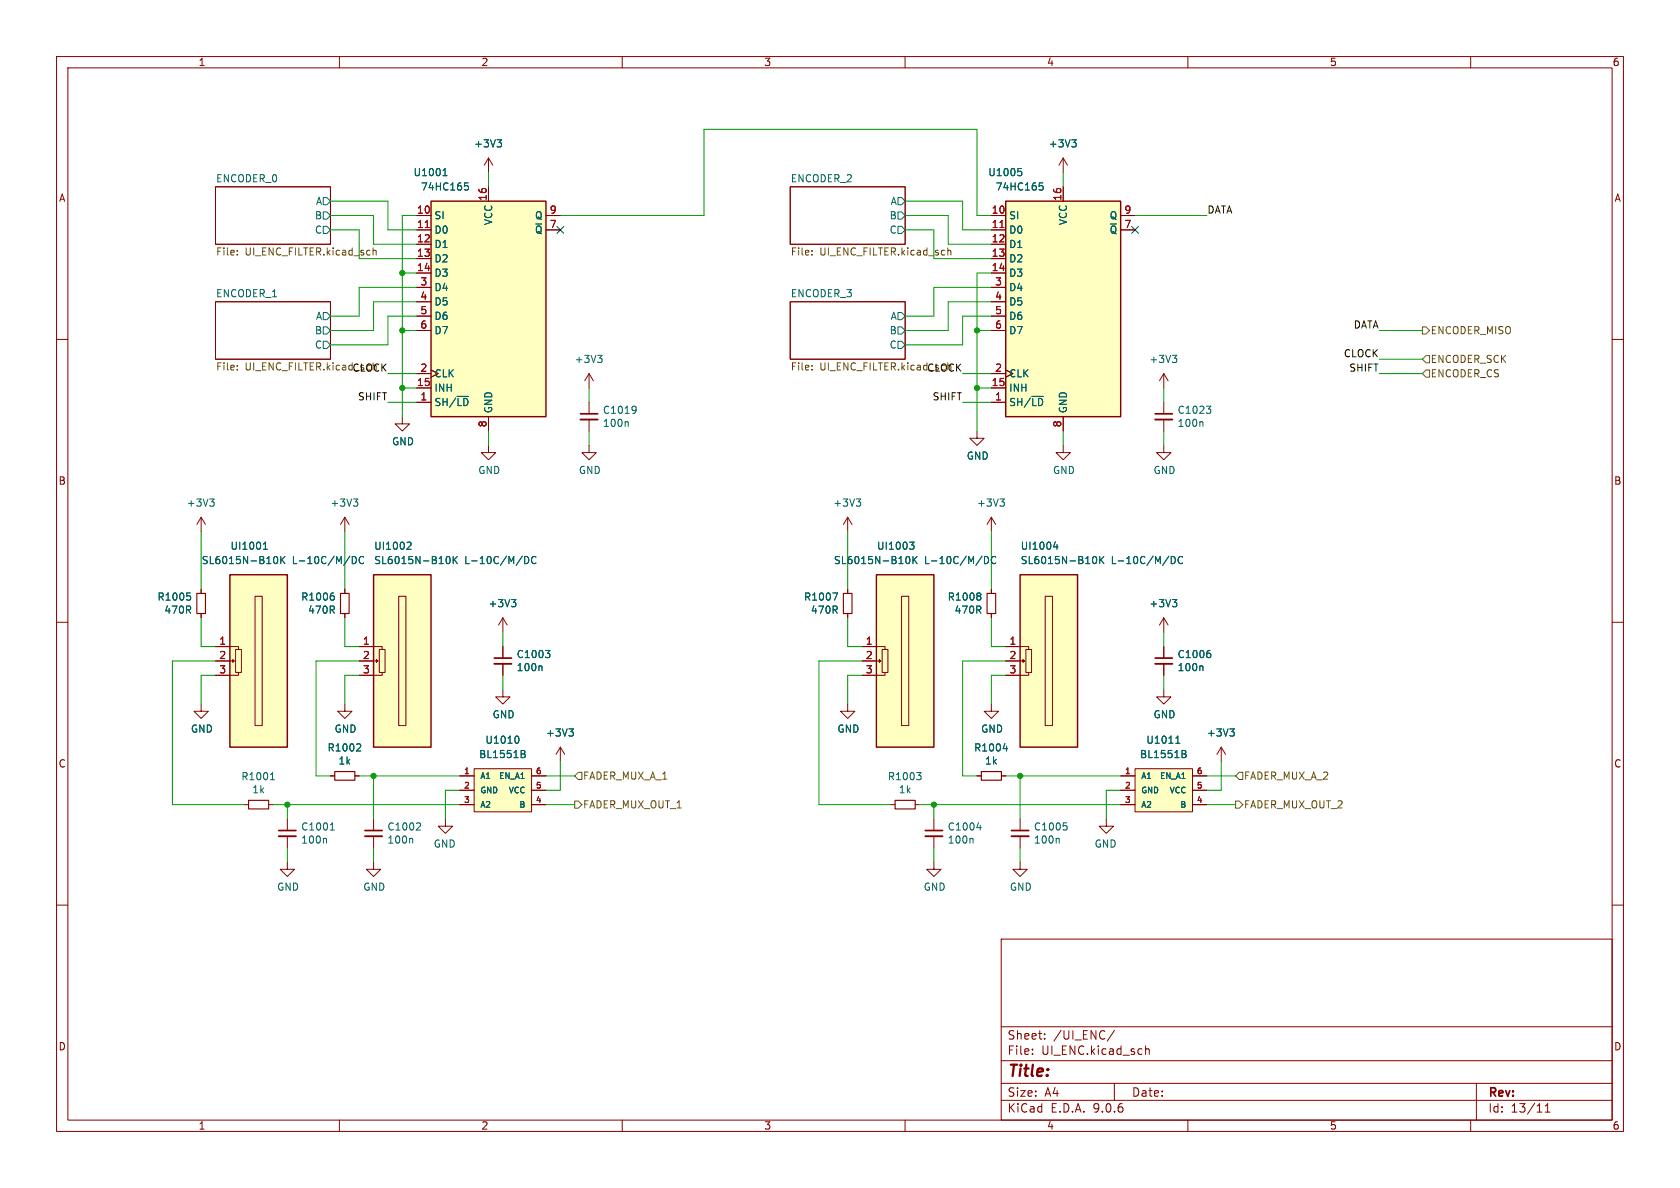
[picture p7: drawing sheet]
<svg xmlns="http://www.w3.org/2000/svg" width="297mm" height="210mm" viewBox="0 0 297 210" stroke-linecap="round" stroke-linejoin="round" font-family="sans-serif">
<g fill="none" stroke="#840000" stroke-width=".18">
<path d="M10 10h277v190h-277zM12 12h273v186h-273zM60 10v2M110 10v2M160 10v2M210 10v2M260 10v2M38.1 33h20.3v10.2h-20.3zM139.7 33h20.3v10.2h-20.3zM38.1 53.3h20.3v10.2h-20.3zM139.7 53.3h20.3v10.2h-20.3zM10 60h2"/>
<path d="M285 60h2M10 110h2M285 110h2M50.8 152.4v1.3h1.3l-1.3 1.2-1.3-1.2h1.3M66 144.8v2M66 147.8v2.1M10 160h2M177 166h108v32h-108zM285 160h2M60 198v2M110 198v2M160 198v2"/>
<path d="M177 194.5h108M177 191.5h108M177 187.5h108M177 181.5h108M182.5 186.3v.1M182.5 185.5v.1M184.7 183.6v.1M184.7 182.8v.1M197 191.5v3M197 182.1l-1.3 2M202.5 184.9v1.5M202.5 185.5l.2-.1 .4 .1 .1 .9"/>
<path d="M210 198v2M260 198v2M261 191.5v6.5M273.2 196.6h.8M273.2 195.5l.4-.4v1.5"/>
</g>
<g fill="none" stroke="#006464" stroke-width=".18">
<path d="M57.1 34.9h.7l.6 .7-.6 .6h-.7zM57.1 37.5h.7l.6 .6-.6 .6h-.7zM158.7 34.9h.7l.6 .7-.6 .6h-.7zM158.7 37.5h.7l.6 .6-.6 .6h-.7zM57.1 55.2h.7l.6 .7-.6 .6h-.7zM57.1 57.8h.7l.6 .6-.6 .7h-.7zM57.1 40h.7l.6 .6-.6 .7h-.7zM158.7 55.2h.7l.6 .7-.6 .6h-.7zM158.7 57.8h.7l.6 .6-.6 .7h-.7zM158.7 40h.7l.6 .6-.6 .7h-.7zM57.1 60.3h.7l.6 .7-.6 .6h-.7zM158.7 60.3h.7l.6 .7-.6 .6h-.7z"/>
<path d="M72.8 148.2l.2 .2v.6M74.1 145.5l.3 .2-.1 .3-.7 .7h.8"/>
</g>
<path d="M41.9 44.3v.1M41.9 45v.1M66 43.8v1.3M66 44.4l.1-.2 .3 .1 .1 .8M143.5 44.3v.1M143.5 45v.1M167.6 44.4l.1-.2 .3 .1 .1 .8M167.6 43.8v1.3M41.9 65.3v.1M41.9 64.6v.1M143.5 65.3v.1M143.5 64.6v.1" fill="none" stroke="#725600" stroke-width=".18"/>
<path d="M64.5 146.8h3.1" fill="none" stroke="#840000" stroke-width=".3"/>
<path d="M64.5 147.8h3.1" fill="none" stroke="#840000" stroke-width=".33"/>
<path d="M76.2 35.6h20.3v38.1h-20.3z" fill="#ffffc2"/>
<path d="M76.2 35.6h20.3v38.1h-20.3z" fill="none" stroke="#840000" stroke-width=".25"/>
<g fill="none" stroke="#840000" stroke-width=".18">
<path d="M73.7 38.1h2.5M86.4 33v2.6M96.5 38.1h2.6M73.7 40.6h2.5M73.7 43.2h2.5M73.7 45.7h2.5M73.7 48.3h2.5M73.7 50.8h2.5M73.7 53.3h2.5M73.7 55.9h2.5M73.7 58.4h2.5M96.5 40.6h2.6"/>
<path d="M73.7 66h2.5M73.7 68.6h2.5M73.7 71.1h2.5M86.4 73.7v2.5M61 104.1v.8M61 108.5v.7M35.6 124.5v1.2h1.2l-1.2 1.3-1.3-1.3h1.3M175.3 124.5v1.2h1.2l-1.2 1.3-1.3-1.3h1.3M43.2 142.2h.7M47.5 142.2h.8M50.8 144.8v2M50.8 147.8v2.1"/>
<path d="M66 152.4v1.3h1.3l-1.3 1.2-1.2-1.2h1.2M78.7 144.8v1.3h-1.2l1.2 1.2 1.3-1.2h-1.3"/>
</g>
<path d="M75.2 40.2h.7" fill="none" stroke="#a90000" stroke-width=".18"/>
<path d="M78.3 31.1h.7M78.4 30.1l.3-.3v1.3M82.2 32.3h.6M82.3 32.8h.3l.2 .3v.4l-.5 .1M58.7 104.8h.3M58.9 105.3l.2 .2v.3l-.2 .3M47.8 137.8h.7M47.9 136.9l.3-.3v1.2M57.5 148.2l.2 .2v.6M58.4 146.7h.7M58.5 145.8l.3-.3v1.2" fill="none" stroke="#006464" stroke-width=".18"/>
<path d="M60.2 104.9h1.5v3.6h-1.5zM43.9 141.5h3.6v1.5h-3.6z" fill="none" stroke="#840000" stroke-width=".2"/>
<path d="M49.3 146.8h3" fill="none" stroke="#840000" stroke-width=".3"/>
<path d="M49.3 147.8h3" fill="none" stroke="#840000" stroke-width=".33"/>
<path d="M40.6 101.6h10.2v30.5h-10.2z" fill="#ffffc2"/>
<path d="M40.6 101.6h10.2v30.5h-10.2z" fill="none" stroke="#840000" stroke-width=".25"/>
<g fill="none" stroke="#840000" stroke-width=".18">
<path d="M86.4 27.9l-.8 1.3M86.4 27.9l.7 1.3M86.4 27.9v2.6M188 27.9l-.8 1.3M188 27.9l.7 1.3M188 27.9v2.6M172.7 76.2v1.3h1.3l-1.3 1.2-1.3-1.2h1.3M188 78.7v1.3h1.2l-1.2 1.3-1.3-1.3h1.3M205.7 78.7v1.3h1.3l-1.3 1.3-1.2-1.3h1.2M205.7 66v2.6M205.7 71.1v2.1M205.7 74.2v2"/>
<path d="M205.7 66l-.7 1.3M205.7 66l.8 1.3M35.6 91.4l-.8 1.3M35.6 91.4l.7 1.3M35.6 91.4v2.6M61 91.4l-.8 1.3M61 91.4l.7 1.3M61 91.4v2.6M175.3 91.4v2.6M175.3 91.4l-.8 1.3M175.3 91.4l.7 1.3M35.6 104.1v.8"/>
<path d="M35.6 108.5v.7M38.1 114.3h4.1v.5M38.1 116.8h3.3l-.3-.2v.5l.3-.3M41.7 114.8h1v4.1h-1zM42.2 118.9v.5h-4.1M45.1 105.4h1.3v22.9h-1.3zM149.9 104.1v.8M149.9 108.5v.7M175.3 104.1v.8M175.3 108.5v.7"/>
</g>
<g fill="none" stroke="#006464" stroke-width=".18">
<path d="M87.9 24.7h.8l-.5 .5M88.4 25.2l.3 .2v.3l-.3 .3M189.5 24.7h.8l-.5 .5M190 25.2l.3 .2v.3l-.3 .3M207.3 62.8h.7l-.4 .5M207.8 63.3l.2 .2v.3l-.2 .3M212.5 74.5l.2 .2v.7M213.3 71.8h.8l-.5 .5M213.8 72.3l.3 .2v.3l-.3 .3M37.1 88.2h.8l-.5 .5M37.6 88.7l.3 .2v.3l-.3 .3M46.6 97.1h.7"/>
<path d="M46.6 96.2l.3-.4v1.3M48.4 98.6l.3-.2a.68 .68 0 0 1 .4 .6 .68 .68 0 0 1-.4 .6l-.3-.2M49.6 98.4v1.2M49.8 98.9l.6 .7M50.4 98.4l-.8 .7M62.3 98.4a.64 .64 0 0 1 .7 .6 .64 .64 0 0 1-.7 .6zM62.5 88.2h.8l-.5 .5M63 88.7l.3 .2v.3l-.3 .3M64.3 98.5a.6 .6 0 0 0-.9 .4 .6 .6 0 0 0 .6 .7l.3-.1M176.8 88.2h.8l-.5 .5M177.3 88.7l.3 .2v.3l-.3 .3M33 104.8h.6"/>
<path d="M33.5 105.3l.2 .2v.3l-.2 .3M147.2 104.8h.9l-.6 1.3M173.2 104.8l.2 .3-.2 .3 .2 .2v.2l-.2 .3"/>
</g>
<path d="M34.8 104.9h1.5v3.6h-1.5zM149.1 104.9h1.5v3.6h-1.5zM174.5 104.9h1.5v3.6h-1.5z" fill="none" stroke="#840000" stroke-width=".2"/>
<path d="M204.2 73.2h3.1" fill="none" stroke="#840000" stroke-width=".3"/>
<path d="M204.2 74.2h3.1" fill="none" stroke="#840000" stroke-width=".33"/>
<path d="M83.8 135.9h10.2v7.6h-10.2z" fill="#ffffc2"/>
<g fill="none" stroke="#840000" stroke-width=".18">
<path d="M149.9 91.4l-.8 1.3M149.9 91.4l.7 1.3M149.9 91.4v2.6M81.3 137.2h2.5M81.3 139.7h2.5M83.8 135.9h10.2v7.6h-10.2zM94 137.2h2.5M94 139.7h2.5M149.9 124.5v1.2h1.2l-1.2 1.3-1.3-1.3h1.3M81.3 142.2h2.5M94 142.2h2.5M157.5 142.2h.7"/>
<path d="M161.8 142.2h.8"/>
</g>
<path d="M151.4 88.2h.8l-.5 .5M151.9 88.7l.3 .2v.3l-.3 .3M91.4 130.1a.79 .79 0 0 1 0 1.3M92.1 132.7l.6 .1 .1 .2-.2 .3M92.1 133.3h.5M92.6 133.3l.3 .2-.1 .3-.7 .1M162 136.6h.8l-.4 .5M162.6 137.1l.2 .2v.3l-.2 .2" fill="none" stroke="#006464" stroke-width=".18"/>
<path d="M158.2 141.5h3.6v1.5h-3.6z" fill="none" stroke="#840000" stroke-width=".2"/>
<path d="M177.8 35.6h20.3v38.1h-20.3z" fill="#ffffc2"/>
<path d="M177.8 35.6h20.3v38.1h-20.3z" fill="none" stroke="#840000" stroke-width=".25"/>
<g fill="none" stroke="#840000" stroke-width=".18">
<path d="M175.3 38.1h2.5M188 33v2.6M198.1 38.1h2.6M175.3 40.6h2.5M175.3 43.2h2.5M175.3 45.7h2.5M175.3 48.3h2.5M175.3 50.8h2.5M175.3 53.3h2.5M175.3 55.9h2.5M175.3 58.4h2.5M198.1 40.6h2.6"/>
<path d="M175.3 66h2.5M175.3 68.6h2.5M175.3 71.1h2.5M188 73.7v2.5"/>
</g>
<path d="M176.8 40.2h.7" fill="none" stroke="#a90000" stroke-width=".18"/>
<path d="M180 29.8h.6M180.1 30.3h.3l.2 .2v.4l-.5 .2M183.8 32.3h.6M183.9 32.8h.3l.2 .3v.4l-.5 .1" fill="none" stroke="#006464" stroke-width=".18"/>
<path d="M154.9 101.6h10.2v30.5h-10.2z" fill="#ffffc2"/>
<path d="M154.9 101.6h10.2v30.5h-10.2z" fill="none" stroke="#840000" stroke-width=".25"/>
<path d="M152.4 114.3h4.1v.5M152.4 116.8h3.3l-.3-.2v.5l.3-.3M156 114.8h1v4.1h-1zM156.5 118.9v.5h-4.1M159.4 105.4h1.3v22.9h-1.3zM58.4 137.2h.8M61 124.5v1.2h1.2l-1.2 1.3-1.3-1.3h1.3M62.7 137.2h.8M172.7 137.2h.8M177 137.2h.8M165.1 152.4v1.3h1.3l-1.3 1.2-1.3-1.2h1.3" fill="none" stroke="#840000" stroke-width=".18"/>
<path d="M160.2 98.6l.2-.2a.68 .68 0 0 1 .5 .6 .68 .68 0 0 1-.5 .6l-.2-.2M160.8 95.8h.8l-.4 .5 .3 .1 .1 .5-.3 .2h-.3M161.4 98.4v1.2M161.6 98.9l.5 .7M162.1 98.4l-.7 .7M174 98.4a.64 .64 0 0 1 .8 .6 .64 .64 0 0 1-.8 .6zM176 98.5a.6 .6 0 0 0-.8 .4 .6 .6 0 0 0 .6 .7l.2-.1M63.5 131.5l.3 .2-.1 .3-.7 .8h.8M177.3 132.3h.8M178 131.9v.9" fill="none" stroke="#006464" stroke-width=".18"/>
<path d="M59.2 136.4h3.5v1.5h-3.5zM173.5 136.4h3.5v1.5h-3.5z" fill="none" stroke="#840000" stroke-width=".2"/>
<path d="M180.3 101.6h10.2v30.5h-10.2z" fill="#ffffc2"/>
<path d="M180.3 101.6h10.2v30.5h-10.2z" fill="none" stroke="#840000" stroke-width=".25"/>
<g fill="none" stroke="#840000" stroke-width=".18">
<path d="M88.9 109.2l-.8 1.3M88.9 109.2l.8 1.3M88.9 109.2v2.6M177.8 114.3h4.1v.5M177.8 116.8h3.3l-.3-.2v.5l.3-.3M181.4 114.8h1v4.1h-1zM181.9 118.9v.5h-4.1M184.8 105.4h1.3v22.9h-1.3zM205.7 109.2l-.7 1.3M205.7 109.2l.8 1.3M205.7 109.2v2.6M205.7 114.3v2"/>
<path d="M205.7 117.3v2.1M205.7 121.9v1.3h1.3l-1.3 1.3-1.2-1.3h1.2"/>
</g>
<g fill="none" stroke="#006464" stroke-width=".18">
<path d="M186.3 96.7h.7M186.9 96.3v.8M193.2 98.6l.3-.2a.68 .68 0 0 1 .4 .6 .68 .68 0 0 1-.4 .6l-.3-.2M194.4 98.4v1.2M194.6 98.9l.5 .7M195.1 98.4l-.7 .7M207.1 98.4a.64 .64 0 0 1 .7 .6 .64 .64 0 0 1-.7 .6zM209.1 98.5a.6 .6 0 0 0-.9 .4 .6 .6 0 0 0 .6 .7l.3-.1M90.4 106h.8l-.4 .5M91 106.5l.2 .2v.3l-.2 .3M207.3 106h.7l-.4 .5M207.8 106.5l.2 .2v.3l-.2 .3"/>
<path d="M212.5 117.7l.2 .2v.7M213.7 115h.2M213.8 115.5l.3 .2v.3l-.3 .3"/>
</g>
<path d="M204.2 116.3h3.1" fill="none" stroke="#840000" stroke-width=".3"/>
<path d="M204.2 117.3h3.1" fill="none" stroke="#840000" stroke-width=".33"/>
<path d="M66 101.6h10.2v30.5h-10.2z" fill="#ffffc2"/>
<path d="M66 101.6h10.2v30.5h-10.2z" fill="none" stroke="#840000" stroke-width=".25"/>
<path d="M63.5 114.3h4.1v.5M63.5 116.8h3.3l-.3-.2v.5l.3-.3M67.1 114.8h1v4.1h-1zM67.6 118.9v.5h-4.1M70.5 105.4h1.3v22.9h-1.3zM215.9 132.1l.8 1.3M215.9 132.1l-.8 1.3M215.9 132.1v2.5" fill="none" stroke="#840000" stroke-width=".18"/>
<path d="M72.1 95.8l.5 .1 .1 .3-.8 .9h.8M78.9 98.6l.3-.2a.68 .68 0 0 1 .4 .6 .68 .68 0 0 1-.4 .6l-.3-.2M80.1 98.4v1.2M80.3 98.9l.5 .7M80.8 98.4l-.7 .7M92.8 98.4a.64 .64 0 0 1 .7 .6 .64 .64 0 0 1-.7 .6zM94.8 98.5a.6 .6 0 0 0-.9 .4 .6 .6 0 0 0 .6 .7l.3-.1M217.4 128.8h.8l-.4 .5M218 129.3l.2 .3v.3l-.2 .2" fill="none" stroke="#006464" stroke-width=".18"/>
<path d="M200.7 135.9h10.1v7.6h-10.1z" fill="#ffffc2"/>
<g fill="none" stroke="#840000" stroke-width=".18">
<path d="M73.7 38.1h2.5M86.4 33v2.6M96.5 38.1h2.6M175.3 38.1h2.5M188 33v2.6M198.1 38.1h2.6M73.7 40.6h2.5M73.7 43.2h2.5M73.7 45.7h2.5M73.7 48.3h2.5M73.7 50.8h2.5M73.7 53.3h2.5"/>
<path d="M73.7 55.9h2.5M73.7 58.4h2.5M96.5 40.6h2.6M175.3 40.6h2.5M175.3 43.2h2.5M175.3 45.7h2.5M175.3 48.3h2.5M175.3 50.8h2.5M175.3 53.3h2.5M175.3 55.9h2.5M175.3 58.4h2.5M198.1 40.6h2.6"/>
<path d="M71.1 73.7v1.2h1.3l-1.3 1.3-1.3-1.3h1.3M73.7 66h2.5M73.7 68.6h2.5M73.7 71.1h2.5M86.4 78.7v1.3h1.2l-1.2 1.3-1.3-1.3h1.3M86.4 73.7v2.5M104.1 78.7v1.3h1.3l-1.3 1.3-1.2-1.3h1.2M104.1 66v2.6M104.1 71.1v2.1M104.1 74.2v2M104.1 66l-.7 1.3M104.1 66l.8 1.3"/>
<path d="M175.3 66h2.5M175.3 68.6h2.5M175.3 71.1h2.5M188 73.7v2.5M35.6 104.1v.8M35.6 108.5v.7M38.1 114.3h2.5M38.1 116.8h2.5M38.1 119.4h2.5M61 104.1v.8M61 108.5v.7M63.5 114.3h2.5"/>
<path d="M63.5 116.8h2.5M63.5 119.4h2.5M88.9 114.3v2M88.9 117.3v2.1M149.9 104.1v.8M149.9 108.5v.7M152.4 114.3h2.5M152.4 116.8h2.5M152.4 119.4h2.5M175.3 104.1v.8M175.3 108.5v.7M177.8 114.3h2.5"/>
<path d="M177.8 116.8h2.5M177.8 119.4h2.5M205.7 114.3v2M205.7 117.3v2.1M58.4 137.2h.8M62.7 137.2h.8M81.3 137.2h2.5M81.3 139.7h2.5M88.9 121.9v1.3h1.3l-1.3 1.3-1.3-1.3h1.3M94 137.2h2.5M94 139.7h2.5M99.1 132.1l.7 1.3"/>
<path d="M99.1 132.1l-.8 1.3M99.1 132.1v2.5M172.7 137.2h.8M177 137.2h.8M198.1 137.2h2.6M198.1 139.7h2.6M200.7 135.9h10.1v7.6h-10.1zM210.8 137.2h2.6M210.8 139.7h2.6M81.3 142.2h2.5M94 142.2h2.5M165.1 144.8v2"/>
<path d="M165.1 147.8v2.1M180.3 152.4v1.3h1.3l-1.3 1.2-1.2-1.2h1.2M180.3 144.8v2M180.3 147.8v2.1M195.6 144.8v1.3h-1.3l1.3 1.2 1.2-1.2h-1.2M198.1 142.2h2.6M210.8 142.2h2.6"/>
</g>
<g fill="none" stroke="#006464" stroke-width=".18">
<path d="M78.3 31.1h.7M78.4 30.1l.3-.3v1.3M82.2 32.3h.6M82.3 32.8h.3l.2 .3v.4l-.5 .1M87.9 24.7h.8l-.5 .5M88.4 25.2l.3 .2v.3l-.3 .3M180 29.8h.6M180.1 30.3h.3l.2 .2v.4l-.5 .2M183.8 32.3h.6M183.9 32.8h.3l.2 .3v.4l-.5 .1M189.5 24.7h.8l-.5 .5M190 25.2l.3 .2v.3l-.3 .3"/>
<path d="M105.7 62.8h.7l-.4 .5M106.2 63.3l.2 .2v.3l-.2 .3M110.9 74.5l.2 .2v.7M112.2 71.8l.2 .1a1.03 1.03 0 0 1-.2 1.1M112.5 72.3l-.3 .3M46.6 97.1h.7M46.6 96.2l.3-.4v1.3M48.4 98.6l.3-.2a.68 .68 0 0 1 .4 .6 .68 .68 0 0 1-.4 .6l-.3-.2M49.6 98.4v1.2M49.8 98.9l.6 .7M50.4 98.4l-.8 .7M62.3 98.4a.64 .64 0 0 1 .7 .6 .64 .64 0 0 1-.7 .6z"/>
<path d="M64.3 98.5a.6 .6 0 0 0-.9 .4 .6 .6 0 0 0 .6 .7l.3-.1M72.1 95.8l.5 .1 .1 .3-.8 .9h.8M78.9 98.6l.3-.2a.68 .68 0 0 1 .4 .6 .68 .68 0 0 1-.4 .6l-.3-.2M80.1 98.4v1.2M80.3 98.9l.5 .7M80.8 98.4l-.7 .7M92.8 98.4a.64 .64 0 0 1 .7 .6 .64 .64 0 0 1-.7 .6zM94.8 98.5a.6 .6 0 0 0-.9 .4 .6 .6 0 0 0 .6 .7l.3-.1M160.2 98.6l.2-.2a.68 .68 0 0 1 .5 .6 .68 .68 0 0 1-.5 .6l-.2-.2M160.8 95.8h.8l-.4 .5 .3 .1 .1 .5-.3 .2h-.3M161.4 98.4v1.2M161.6 98.9l.5 .7"/>
<path d="M162.1 98.4l-.7 .7M174 98.4a.64 .64 0 0 1 .8 .6 .64 .64 0 0 1-.8 .6zM176 98.5a.6 .6 0 0 0-.8 .4 .6 .6 0 0 0 .6 .7l.2-.1M186.3 96.7h.7M186.9 96.3v.8M193.2 98.6l.3-.2a.68 .68 0 0 1 .4 .6 .68 .68 0 0 1-.4 .6l-.3-.2M194.4 98.4v1.2M194.6 98.9l.5 .7M195.1 98.4l-.7 .7M207.1 98.4a.64 .64 0 0 1 .7 .6 .64 .64 0 0 1-.7 .6zM209.1 98.5a.6 .6 0 0 0-.9 .4 .6 .6 0 0 0 .6 .7l.3-.1M33 104.8h.6"/>
<path d="M33.5 105.3l.2 .2v.3l-.2 .3M58.7 104.8h.3M58.9 105.3l.2 .2v.3l-.2 .3M90.4 106h.8l-.4 .5M91 106.5l.2 .2v.3l-.2 .3M95.6 117.7l.2 .2v.7M96.4 115h.8l-.4 .5M97 115.5l.2 .2v.3l-.2 .3M147.2 104.8h.9l-.6 1.3M173.2 104.8l.2 .3-.2 .3 .2 .2v.2l-.2 .3M207.3 106h.7l-.4 .5M207.8 106.5l.2 .2v.3l-.2 .3"/>
<path d="M212.5 117.7l.2 .2v.7M213.7 115h.2M213.8 115.5l.3 .2v.3l-.3 .3M63.5 131.5l.3 .2-.1 .3-.7 .8h.8M91.4 130.1a.79 .79 0 0 1 0 1.3M92.1 132.7l.6 .1 .1 .2-.2 .3M92.1 133.3h.5M92.6 133.3l.3 .2-.1 .3-.7 .1M100.6 128.8h.8l-.5 .5M101.1 129.3l.3 .3v.3l-.3 .2M177.3 132.3h.8M178 131.9v.9"/>
<path d="M207.9 131.4h.7M208 130.4l.2-.3v1.3M209 132.7l.6 .1v.2l-.2 .3M209 133.3h.4M209.4 133.3l.3 .2-.1 .3-.6 .1M217.4 128.8h.8l-.4 .5M218 129.3l.2 .3v.3l-.2 .2M171.8 148.2l.2 .2v.6M172.7 146.3h.8M173.3 145.9v.8M187.1 148.2l.2 .2v.6M188 145.5h.6"/>
<path d="M188.4 145.9l.3 .3v.3l-.3 .2"/>
</g>
<path d="M102.6 73.2h3.1M87.4 116.3h3M163.6 146.8h3M178.8 146.8h3.1" fill="none" stroke="#840000" stroke-width=".3"/>
<path d="M102.6 74.2h3.1M87.4 117.3h3M163.6 147.8h3M178.8 147.8h3.1" fill="none" stroke="#840000" stroke-width=".33"/>
<path d="M251.5 57.8h.6l.6 .6-.6 .7h-.6zM252.1 65.4h.6v1.3h-.6l-.6-.7zM252.1 62.9h.6v1.2h-.6l-.6-.6zM102.2 136.5h.7v1.3h-.7l-.6-.6zM219.1 136.5h.6v1.3h-.6l-.7-.6zM101.6 141.6h.6l.7 .6-.7 .7h-.6zM218.4 141.6h.7l.6 .6-.6 .7h-.7z" fill="none" stroke="#725600" stroke-width=".18"/>
<g fill="none" stroke="#009600" stroke-width=".18">
<path d="M58.4 35.6h10.2v5h5.1M58.4 38.1h7.6v5.1h7.7M73.7 38.1h-2.6v35.6M86.4 30.5v2.5M99.1 38.1h25.4v-15.2h48.2v15.2h2.6M160 35.6h10.2v5h5.1M160 38.1h7.6v5.1h7.7M188 30.5v2.5M200.7 38.1h12.7M58.4 40.6h5.1v5.1h10.2M71.1 58.4h2.6M71.1 48.3h2.6"/>
<path d="M73.7 53.3h-7.7v5.1h-7.6M73.7 55.9h-5.1v5.1h-10.2M73.7 50.8h-10.2v5.1h-5.1M160 40.6h5.1v5.1h10.2M172.7 58.4h2.6M175.3 55.9h-5.1v5.1h-10.2M175.3 48.3h-2.6v27.9M175.3 53.3h-7.7v5.1h-7.6M175.3 50.8h-10.2v5.1h-5.1M243.8 58.4h7.7M68.6 71.1h5.1M68.6 66h5.1"/>
<path d="M71.1 68.6h2.6M86.4 76.2v2.5M104.1 68.6v2.5M104.1 76.2v2.5M170.2 71.1h5.1M170.2 66h5.1M172.7 68.6h2.6M188 76.2v2.5M205.7 68.6v2.5M205.7 76.2v2.5M243.8 66h7.7M243.8 63.5h7.7"/>
<path d="M35.6 94v10.1M61 94v10.1M149.9 94v10.1M175.3 94v10.1M35.6 109.2v5.1h2.5M38.1 116.8h-7.6v25.4h12.7M38.1 119.4h-2.5v5.1M61 109.2v5.1h2.5M63.5 116.8h-7.6v20.4h2.5M63.5 119.4h-2.5v5.1M88.9 111.8v2.5M88.9 119.4v2.5"/>
<path d="M149.9 109.2v5.1h2.5M152.4 116.8h-7.6v25.4h12.7M152.4 119.4h-2.5v5.1M175.3 109.2v5.1h2.5M177.8 116.8h-7.6v20.4h2.5M177.8 119.4h-2.5v5.1M205.7 111.8v2.5M205.7 119.4v2.5M63.5 137.2h17.8M66 137.2v7.6M81.3 139.7h-2.6v5.1M96.5 137.2h5.1"/>
<path d="M99.1 134.6v5.1h-2.6M177.8 137.2h20.3M180.3 137.2v7.6M198.1 139.7h-2.5v5.1M213.4 137.2h5M215.9 134.6v5.1h-2.5M48.3 142.2h33M50.8 142.2v2.6M50.8 149.9v2.5M66 149.9v2.5M96.5 142.2h5.1M162.6 142.2h35.5"/>
<path d="M165.1 142.2v2.6M165.1 149.9v2.5M180.3 149.9v2.5M213.4 142.2h5"/>
</g>
<path d="M98.5 40l1.2 1.2M99.7 40l-1.2 1.2M200.1 40l1.2 1.2M201.3 40l-1.2 1.2" fill="none" stroke="#000084" stroke-width=".18"/>
<path d="M75.2 40.2h.7M176.8 40.2h.7" fill="none" stroke="#a90000" stroke-width=".18"/>
<g fill="#009600" stroke="#009600" stroke-width=".18">
<circle cx="165.1" cy="142.2" r=".46"/>
<circle cx="71.1" cy="68.6" r=".46"/>
<circle cx="71.1" cy="58.4" r=".46"/>
<circle cx="71.1" cy="48.3" r=".46"/>
<circle cx="180.3" cy="137.2" r=".46"/>
<circle cx="172.7" cy="58.4" r=".46"/>
<circle cx="172.7" cy="68.6" r=".46"/>
<circle cx="66" cy="137.2" r=".46"/>
<circle cx="50.8" cy="142.2" r=".46"/>
</g>
<text font-size="2.8" fill="#840000" x="178" y="190.9">Title:</text>
<g font-size="2.1" fill="#840000">
<text x="178" y="184">Sheet:</text>
<text x="186.2" y="184">/UI_ENC/</text>
<text x="178" y="186.7">File:</text>
<text x="184.1" y="186.7">UI_ENC.kicad_sch</text>
<text x="178" y="196.9">KiCad</text>
<text x="178" y="194.1">Size:</text>
<text x="184.7" y="194.1">A4</text>
<text x="185.7" y="196.9">E.D.A.</text>
<text x="193.3" y="196.9">9.0.6</text>
<text x="200" y="194.1">Date:</text>
<text x="263" y="194.3">Rev:</text>
<text x="263" y="196.9">Id:</text>
<text x="267.1" y="196.9">13/11</text>
</g>
<g font-size="1.8" fill="#840000">
<text x="35" y="11.9">1</text>
<text x="85" y="11.9">2</text>
<text x="135" y="11.9">3</text>
<text x="185" y="11.9">4</text>
<text x="235" y="11.9">5</text>
<text x="285" y="11.9">6</text>
<text x="10.3" y="35.9">A</text>
<text x="285.3" y="35.9">A</text>
<text x="10.3" y="85.9">B</text>
<text x="285.3" y="85.9">B</text>
<text x="10.3" y="135.9">C</text>
<text x="285.3" y="135.9">C</text>
<text x="10.3" y="185.9">D</text>
<text x="285.3" y="185.9">D</text>
<text x="35" y="199.9">1</text>
<text x="85" y="199.9">2</text>
<text x="135" y="199.9">3</text>
<text x="185" y="199.9">4</text>
<text x="235" y="199.9">5</text>
<text x="285" y="199.9">6</text>
</g>
<g font-size="1.8" fill="#006464">
<text x="83.7" y="26.3">+3V3</text>
<text x="185.3" y="26.3">+3V3</text>
<text x="38.1" y="32.3">ENCODER_0</text>
<text x="73" y="31.3">U1001</text>
<text x="74.3" y="33.9">74HC165</text>
<text x="139.7" y="32.3">ENCODER_2</text>
<text x="174.6" y="31.3">U1005</text>
<text x="175.9" y="33.9">74HC165</text>
<text x="55.6" y="41.5">C</text>
<text x="55.6" y="39">B</text>
<text x="55.8" y="36.4">A</text>
<text x="76.7" y="41.5">D0</text>
<text x="76.7" y="39">SI</text>
<text x="87.2" y="39.9" transform="rotate(-90 87.2 39.9)">VCC</text>
<text x="94.5" y="39">Q</text>
<text x="94.5" y="41.5">~{Q}</text>
<text x="157.2" y="41.5">C</text>
<text x="157.2" y="39">B</text>
<text x="157.4" y="36.4">A</text>
<text x="178.3" y="41.5">D0</text>
<text x="178.3" y="39">SI</text>
<text x="188.8" y="39.9" transform="rotate(-90 188.8 39.9)">VCC</text>
<text x="196.1" y="39">Q</text>
<text x="196.1" y="41.5">~{Q}</text>
<text x="76.7" y="44">D1</text>
<text x="76.7" y="46.6">D2</text>
<text x="178.3" y="44">D1</text>
<text x="178.3" y="46.6">D2</text>
<text x="38.1" y="52.6">ENCODER_1</text>
<text x="76.7" y="49.1">D3</text>
<text x="76.7" y="51.7">D4</text>
<text x="139.7" y="52.6">ENCODER_3</text>
<text x="178.3" y="49.1">D3</text>
<text x="178.3" y="51.7">D4</text>
<text x="55.6" y="59.3">B</text>
<text x="55.8" y="56.7">A</text>
<text x="76.7" y="54.2">D5</text>
<text x="76.7" y="56.7">D6</text>
<text x="76.7" y="59.3">D7</text>
<text x="157.2" y="59.3">B</text>
<text x="157.4" y="56.7">A</text>
<text x="178.3" y="54.2">D5</text>
<text x="178.3" y="56.7">D6</text>
<text x="178.3" y="59.3">D7</text>
<text x="55.6" y="61.8">C</text>
<text x="101.5" y="64.4">+3V3</text>
<text x="157.2" y="61.8">C</text>
<text x="203.1" y="64.4">+3V3</text>
<text x="76.7" y="66.9">CLK</text>
<text x="76.7" y="69.4">INH</text>
<text x="76.7" y="72">SH/~{LD}</text>
<text x="178.3" y="66.9">CLK</text>
<text x="178.3" y="69.4">INH</text>
<text x="178.3" y="72">SH/~{LD}</text>
<text x="87.2" y="73.2" transform="rotate(-90 87.2 73.2)">GND</text>
<text x="106.5" y="75.7">100n</text>
<text x="106.5" y="73.4">C1019</text>
<text x="188.8" y="73.2" transform="rotate(-90 188.8 73.2)">GND</text>
<text x="208.1" y="75.7">100n</text>
<text x="208.1" y="73.4">C1023</text>
<text x="69.2" y="78.9">GND</text>
<text x="84.5" y="84">GND</text>
<text x="102.2" y="84">GND</text>
<text x="170.8" y="81.5">GND</text>
<text x="186.1" y="84">GND</text>
<text x="203.8" y="84">GND</text>
<text x="32.9" y="89.8">+3V3</text>
<text x="58.3" y="89.8">+3V3</text>
<text x="147.2" y="89.8">+3V3</text>
<text x="172.6" y="89.8">+3V3</text>
<text x="35.6" y="99.9">SL6015N-B10K</text>
<text x="40.6" y="97.4">UI1001</text>
<text x="51.7" y="99.9">L-10C/M/DC</text>
<text x="66" y="97.4">UI1002</text>
<text x="66" y="99.9">SL6015N-B10K</text>
<text x="82.2" y="99.9">L-10C/M/DC</text>
<text x="147.3" y="99.9">SL6015N-B10K</text>
<text x="154.9" y="97.4">UI1003</text>
<text x="163.4" y="99.9">L-10C/M/DC</text>
<text x="180.3" y="97.4">UI1004</text>
<text x="180.3" y="99.9">SL6015N-B10K</text>
<text x="196.5" y="99.9">L-10C/M/DC</text>
<text x="27.7" y="106.4">R1005</text>
<text x="53.1" y="106.4">R1006</text>
<text x="86.3" y="107.5">+3V3</text>
<text x="142" y="106.4">R1007</text>
<text x="167.4" y="106.4">R1008</text>
<text x="203.1" y="107.5">+3V3</text>
<text x="28.9" y="108.7">470R</text>
<text x="54.3" y="108.7">470R</text>
<text x="143.2" y="108.7">470R</text>
<text x="168.7" y="108.7">470R</text>
<text x="91.2" y="118.8">100n</text>
<text x="91.2" y="116.5">C1003</text>
<text x="208.1" y="118.8">100n</text>
<text x="208.1" y="116.5">C1006</text>
<text x="33.7" y="129.7">GND</text>
<text x="59.1" y="129.7">GND</text>
<text x="85.7" y="131.7">U1010</text>
<text x="87" y="127.2">GND</text>
<text x="96.4" y="130.4">+3V3</text>
<text x="148" y="129.7">GND</text>
<text x="173.4" y="129.7">GND</text>
<text x="202.6" y="131.7">U1011</text>
<text x="203.8" y="127.2">GND</text>
<text x="213.3" y="130.4">+3V3</text>
<text x="57.8" y="133">R1002</text>
<text x="59.7" y="135.4">1k</text>
<text x="84.6" y="134.2">BL1551B</text>
<text x="172.1" y="133">R1004</text>
<text x="174" y="135.4">1k</text>
<text x="201.4" y="134.2">BL1551B</text>
<text x="42.6" y="138.1">R1001</text>
<text x="44.5" y="140.4">1k</text>
<text x="156.9" y="138.1">R1003</text>
<text x="158.8" y="140.4">1k</text>
<text x="53.1" y="149.3">100n</text>
<text x="53.1" y="147">C1001</text>
<text x="68.4" y="149.3">100n</text>
<text x="68.4" y="147">C1002</text>
<text x="167.4" y="149.3">100n</text>
<text x="167.4" y="147">C1004</text>
<text x="182.7" y="149.3">100n</text>
<text x="182.7" y="147">C1005</text>
<text x="76.6" y="150">GND</text>
<text x="193.4" y="150">GND</text>
<text x="48.9" y="157.7">GND</text>
<text x="64.1" y="157.7">GND</text>
<text x="163.2" y="157.7">GND</text>
<text x="178.4" y="157.7">GND</text>
</g>
<g font-size="1.8" fill="#a90000">
<text x="86.1" y="35.6" transform="rotate(-90 86.1 35.6)">16</text>
<text x="187.7" y="35.6" transform="rotate(-90 187.7 35.6)">16</text>
<text x="73.6" y="40.4">11</text>
<text x="73.6" y="37.8">10</text>
<text x="97.1" y="37.8">9</text>
<text x="97.1" y="40.4">7</text>
<text x="175.2" y="40.4">11</text>
<text x="175.2" y="37.8">10</text>
<text x="198.7" y="37.8">9</text>
<text x="198.7" y="40.4">7</text>
<text x="73.6" y="42.9">12</text>
<text x="73.6" y="45.5">13</text>
<text x="175.2" y="42.9">12</text>
<text x="175.2" y="45.5">13</text>
<text x="73.6" y="48">14</text>
<text x="74.2" y="50.5">3</text>
<text x="74.2" y="53.1">4</text>
<text x="175.2" y="48">14</text>
<text x="175.8" y="50.5">3</text>
<text x="175.8" y="53.1">4</text>
<text x="74.2" y="55.6">5</text>
<text x="74.2" y="58.2">6</text>
<text x="175.8" y="55.6">5</text>
<text x="175.8" y="58.2">6</text>
<text x="74.2" y="65.8">2</text>
<text x="175.8" y="65.8">2</text>
<text x="73.6" y="68.3">15</text>
<text x="74.2" y="70.9">1</text>
<text x="175.2" y="68.3">15</text>
<text x="175.8" y="70.9">1</text>
<text x="86.1" y="75.6" transform="rotate(-90 86.1 75.6)">8</text>
<text x="187.7" y="75.6" transform="rotate(-90 187.7 75.6)">8</text>
<text x="38.7" y="114">1</text>
<text x="38.7" y="116.6">2</text>
<text x="38.7" y="119.1">3</text>
<text x="64.1" y="114">1</text>
<text x="64.1" y="116.6">2</text>
<text x="64.1" y="119.1">3</text>
<text x="153" y="114">1</text>
<text x="153" y="116.6">2</text>
<text x="153" y="119.1">3</text>
<text x="178.4" y="114">1</text>
<text x="178.4" y="116.6">2</text>
<text x="178.4" y="119.1">3</text>
</g>
<g font-size="1.8" fill="#0f0f0f">
<text x="213.4" y="37.8">DATA</text>
<text x="239.2" y="58.2">DATA</text>
<text x="62.2" y="65.8">CLOCK</text>
<text x="163.8" y="65.8">CLOCK</text>
<text x="237.5" y="63.2">CLOCK</text>
<text x="238.4" y="65.8">SHIFT</text>
<text x="63.2" y="70.9">SHIFT</text>
<text x="164.8" y="70.9">SHIFT</text>
</g>
<g font-size="1.8" fill="#725600">
<text x="38.1" y="45.5">File:</text>
<text x="43.3" y="45.5">UI_ENC_FILTER.kicad_sch</text>
<text x="139.7" y="45.5">File:</text>
<text x="144.9" y="45.5">UI_ENC_FILTER.kicad_sch</text>
<text x="252.8" y="59.3">ENCODER_MISO</text>
<text x="38.1" y="65.8">File:</text>
<text x="43.3" y="65.8">UI_ENC_FILTER.kicad_sch</text>
<text x="139.7" y="65.8">File:</text>
<text x="144.9" y="65.8">UI_ENC_FILTER.kicad_sch</text>
<text x="252.8" y="64.4">ENCODER_SCK</text>
<text x="252.8" y="66.9">ENCODER_CS</text>
<text x="103" y="143.1">FADER_MUX_OUT_1</text>
<text x="103" y="138">FADER_MUX_A_1</text>
<text x="219.8" y="138">FADER_MUX_A_2</text>
<text x="219.8" y="143.1">FADER_MUX_OUT_2</text>
</g>
<g font-size="1.4" fill="#a90000">
<text x="81.9" y="136.9">1</text>
<text x="94.6" y="136.9">6</text>
<text x="198.8" y="136.9">1</text>
<text x="211.5" y="136.9">6</text>
<text x="81.9" y="139.4">2</text>
<text x="81.9" y="142">3</text>
<text x="94.6" y="139.4">5</text>
<text x="94.6" y="142">4</text>
<text x="198.8" y="139.4">2</text>
<text x="198.8" y="142">3</text>
<text x="211.5" y="139.4">5</text>
<text x="211.5" y="142">4</text>
</g>
<g font-size="1.4" fill="#006464">
<text x="84.8" y="137.9">A1</text>
<text x="88.1" y="137.9">EN_A1</text>
<text x="201.7" y="137.9">A1</text>
<text x="205" y="137.9">EN_A1</text>
<text x="84.8" y="140.4">GND</text>
<text x="84.8" y="143">A2</text>
<text x="89.8" y="140.4">VCC</text>
<text x="91.7" y="143">B</text>
<text x="201.7" y="140.4">GND</text>
<text x="201.7" y="143">A2</text>
<text x="206.6" y="140.4">VCC</text>
<text x="208.5" y="143">B</text>
</g>
</svg>
